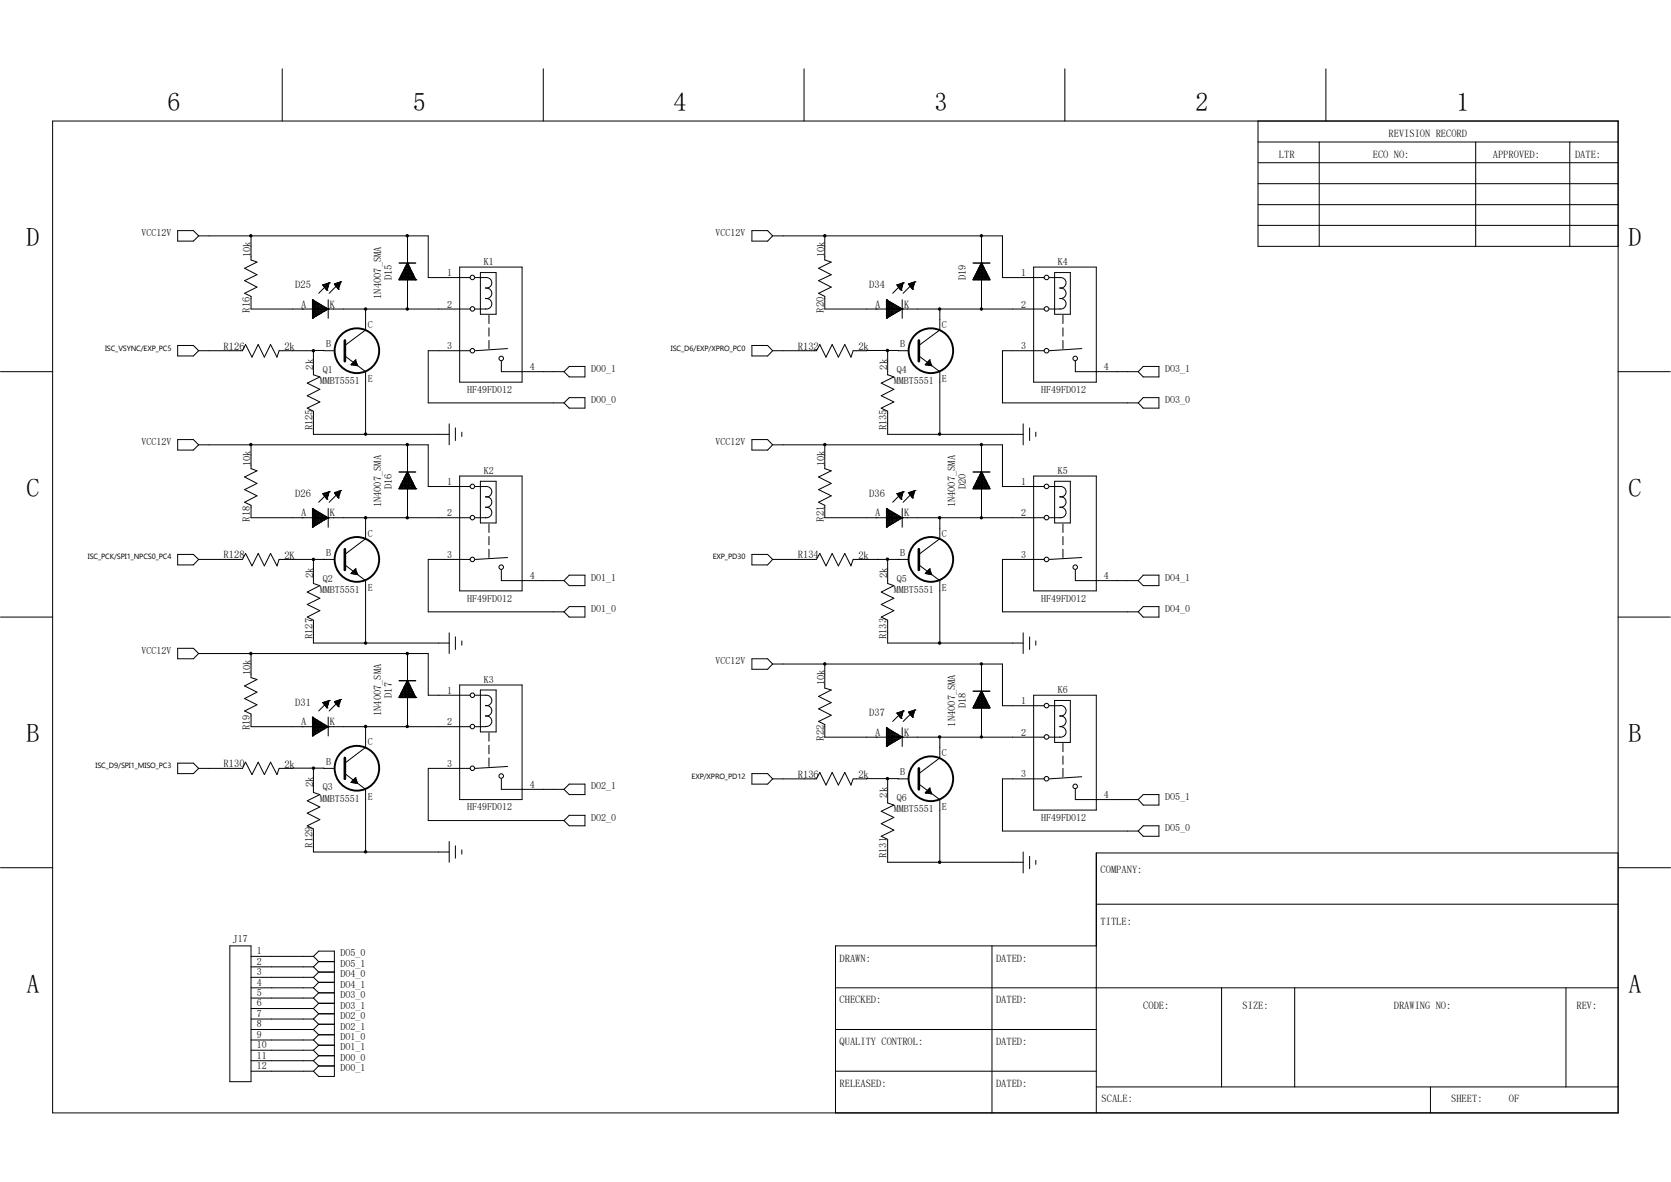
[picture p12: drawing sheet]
<svg xmlns="http://www.w3.org/2000/svg" width="297mm" height="210mm" viewBox="0 0 297 210" stroke-linecap="round" stroke-linejoin="round" font-family="sans-serif">
<g fill="none" stroke="#000" stroke-width=".18">
<path d="M50.2 12.2v9.3M96.6 12.2v9.3M142.9 12.2v9.3M189.3 12.2v9.3M235.7 12.2v9.3M9.4 21.5h278.2v176.2h-278.2zM223.6 25.2h64M223.6 28.9h64M223.6 36.4h64M223.6 21.5v22.3h64M223.6 32.6h64M234.5 25.2v18.6"/>
<path d="M262.3 25.2v18.6M279 25.2v18.6M31.6 41h2.8l.9 .9-.9 .9h-2.8zM35.3 41.9h40.8v7.4h7.4M44.6 41.9v4.3l1.1 .4-2.2 1.1 2.2 1.1-2.2 1.1 2.2 1.1-2.2 1.1 1.1 .6v2.2h38.9M55.5 56.6h.1M55.5 53.3h.1M55.5 55.8h1.3M55.5 53.3v3.3M55.5 56.4h.4M55.5 56.2h.7M55.5 53.8h1v2.2h-1"/>
<path d="M55.5 55.7h1.6M55.5 54.4h1.9v1.1h-1.9M55.5 55.3h2.2M55.5 55.1h2.5M55.5 53.3l2.8 1.6M55.5 54.7h2.5M55.5 54.5h2.2M55.5 54.1h1.6M55.5 54h1.3M55.5 53.6h.6M55.5 53.4h.3M55.7 53.3v3.2"/>
<path d="M55.9 53.5v2.8M56.1 53.6v2.6M56.3 53.7v2.4M56.6 53.9v2M56.9 54v1.8M57 54.1v1.6M57.2 54.2v1.4M57.4 50.6h.1M57.4 50.6l.6 .8M57.4 50.6h1M57.5 50.8h.8M57.6 50.6v.3"/>
<path d="M57.6 54.4v.9M57.7 51h.6M57.7 50.5v.6M57.7 54.6v.6M57.8 51.2h.5M58 54.7v.4M58 51.4l.1 .2M58 51.4h.2M58.1 51.6h.1M58.1 50.4v1.2M58.1 54.8v.2M58.3 54.9h.1"/>
<path d="M58.3 50.3v.7M58.3 53.3v3.3M58.3 54.9l-2.8 1.7M58.5 50.5h-.5v.9M58.5 50.2h.1M58.5 50.2l-1.9 1.9M58.5 50.2l-1.1 .4M58.5 50.2l-.4 1.4M59.4 50.5h.1M59.4 50.5h1.1M59.4 50.5l.6 .7M59.5 50.6h.9"/>
<path d="M59.6 50.4v.3M59.7 50.8h.7M59.8 50.3v.7M59.9 51h.4M60 51.2h.2M60 51.2l.2 .2M60.2 51.4h.1M60.2 50.2v1.2M60.4 50.2l-1.9 1.9M60.4 50.1v.7M60.5 50.2h-.5v1M60.5 50.1h.1"/>
<path d="M60.5 50.1l-1.1 .4M60.5 50.1l-.3 1.3M65 54.9v3.7l-3.7 2.8M72.4 41.9v4.8M72.4 49.7v5.2M81.7 47.5h11.1v20.4h-11.1zM84.5 54.9h1.8M84.5 49.3h1.8M85.4 48.4h2.8v7.4h-2.8zM86.3 49.3a.93 .93 0 0 1 1.1 .9 .93 .93 0 0 1-1.1 1v-.1M86.3 51.2a.93 .93 0 0 1 1.1 .9 .93 .93 0 0 1-1.1 .9M86.3 53.1a.93 .93 0 0 1 1.1 .9 .93 .93 0 0 1-1.1 .9"/>
<path d="M86.9 56v1.5M86.9 58.3v1.4M133.6 41h2.8l.9 .9-.9 .9h-2.8zM137.3 41.9h40.9v7.4h7.4M146.6 41.9v4.3l1.1 .4-2.2 1.1 2.2 1.1-2.2 1.1 2.2 1.1-2.2 1.1 1.1 .6v2.2h39M157.6 56.6h.1M157.6 53.3h.1M157.6 55.8h1.2M157.6 56.4h.3M157.6 56.2h.6M157.6 53.8h.9v2.2h-.9M157.6 55.7h1.5"/>
<path d="M157.6 54.4h1.8v1.1h-1.8M157.6 55.3h2.2M157.6 55.1h2.5M157.6 54.7h2.4M157.6 54.5h2.1M157.6 54.1h1.5M157.6 54h1.2M157.6 53.6h.6M157.6 53.4h.3M157.6 53.3v3.3M157.6 53.3l2.8 1.6M157.8 53.3v3.2"/>
<path d="M157.9 53.5v2.8M158.1 53.6v2.6M158.3 53.7v2.4M158.7 53.9v2M158.9 54v1.8M159 54.1v1.6M159.3 54.2v1.4M159.4 50.6h.1M159.4 50.6h1M159.4 50.6l.6 .8M159.6 50.8h.8M159.6 50.6v.3"/>
<path d="M159.6 54.4v.9M159.7 51h.7M159.8 51.2h.5M159.8 50.5v.6M159.8 54.6v.6M160 51.4h.3M160 54.7v.4M160 51.4l.2 .2M160.2 51.6h.1M160.2 50.4v1.2M160.2 54.8v.2M160.4 54.9h.1"/>
<path d="M160.4 50.3v.7M160.4 53.3v3.3M160.4 54.9l-2.8 1.7M160.5 50.2h.1M160.5 50.5h-.5v.9M160.5 50.2l-1.8 1.9M160.5 50.2l-1.1 .4M160.5 50.2l-.3 1.4M161.5 50.5h.1M161.5 50.5h1M161.5 50.5l.6 .7M161.6 50.6h.8"/>
<path d="M161.7 50.4v.3M161.7 50.8h.7M161.8 50.3v.7M161.9 51h.4M162.1 51.2h.2M162.1 51.2l.1 .2M162.2 51.4h.1M162.2 50.2v1.2M162.4 50.2l-1.9 1.9M162.4 50.1v.7M162.6 50.2h-.5v1M162.6 50.1h.1"/>
<path d="M162.6 50.1l-1.1 .4M162.6 50.1l-.4 1.3M167 54.9v3.7l-3.7 2.8M174.5 41.9v4.8M174.5 49.7v5.2M183.7 47.5h11.2v20.4h-11.2zM186.5 49.3h1.9a.93 .93 0 0 1 1.1 .9 .93 .93 0 0 1-1.1 1v-.1M186.5 54.9h1.9M187.5 48.4h2.7v7.4h-2.7zM188.4 51.2a.93 .93 0 0 1 1.1 .9 .93 .93 0 0 1-1.1 .9M188.4 53.1a.93 .93 0 0 1 1.1 .9 .93 .93 0 0 1-1.1 .9M188.9 56v1.5"/>
<path d="M188.9 58.3v1.4M223.6 40h64M.1 66h9.3M31.6 61.4h2.8l.9 .9-.9 .9h-2.8zM31.6 78.1h2.8l.9 .9-.9 1h-2.8zM35.3 62.3h7.8l.5-1.1 1.2 2.3 1.1-2.3 1.1 2.3 1.1-2.3 1.1 2.3 .4-1.2h6.1M35.3 79h40.8v7.4h7.4M44.6 79v4.3l1.1 .4-2.2 1.1 2.2 1.1-2.2 1.1 2.2 1.1-2.2 1.1 1.1 .6v2.2h38.9M59.4 62.3h-3.7v4.3l1.2 .4-2.3 1.1 2.3 1.1-2.3 1.1 2.3 1.1-2.3 1.1 1.1 .6v4.1h24.1M61.3 63.2l3.7 2.8v11.2M62.4 64.8h.1M62.4 64.7h1.1"/>
<path d="M62.6 64.6v.3M62.6 64.6h.8M62.8 64.4v.5M62.8 64.3h.5v.6M62.9 64.2v.7M63 64.2h.2M63.1 64.9h.4M63.2 64h.1M63.2 64l-.8 .8M63.2 64l.4 1-1.2-.2M63.2 64.1v.8M63.5 64.8v.2"/>
<path d="M72.4 79v4.9M79.8 75.3v3.7M80.9 76v2.3M82.1 76.8v.8M83.5 62.3h-7.4v9.3h24.1M86.9 60.5v1.4M89.1 64.2v1.8h11.1M90.2 61.9l-5.7 .4M100.2 71.6l1-.9h2.8v1.8h-2.8zM101.2 65.1h2.8v1.9h-2.8l-1-1zM133.6 78.1h2.8l.9 .9-.9 1h-2.8zM133.6 61.4h2.8l.9 .9-.9 .9h-2.8z"/>
<path d="M137.3 62.3h7.8l.6-1.1 1.1 2.3 1.1-2.3 1.1 2.3 1.2-2.3 1.1 2.3 .3-1.2h9.9M137.3 79h40.9v7.4h7.4M146.6 79v4.3l1.1 .4-2.2 1.1 2.2 1.1-2.2 1.1 2.2 1.1-2.2 1.1 1.1 .6v2.2h39M157.8 62.3v4.3l1.1 .4-2.3 1.1 2.3 1.1-2.3 1.1 2.3 1.1-2.3 1.1 1.2 .6v4.1h24.1M163.3 63.2l3.7 2.8v11.2M164.5 64.8h.1M164.5 64.7h1M164.6 64.6h.8M164.6 64.6v.3M164.8 64.4v.5M164.8 64.3h.6v.6M165 64.2h.3"/>
<path d="M165 64.2v.7M165.1 64.9h.5M165.2 64.1v.8M165.2 64h.1M165.2 64l-.7 .8M165.2 64l.4 1-1.1-.2M165.5 64.8v.2M174.5 79v4.9M181.9 75.3v3.7M183 76v2.3M184.1 76.8v.8M185.6 62.3h-7.4v9.3h24.1"/>
<path d="M188.9 60.5v1.4M191.1 64.2v1.8h11.2M192.3 61.9l-5.8 .4M203.2 65.1h2.8v1.9h-2.8l-.9-1zM203.2 70.7h2.8v1.8h-2.8l-.9-.9zM287.6 66h9.3M31.6 98.5h2.8l.9 .9-.9 1h-2.8zM35.3 99.4h7.8l.5-1.1 1.2 2.2 1.1-2.2 1.1 2.2 1.1-2.2 1.1 2.2 .4-1.1h9.8M55.5 93.7h.1M55.5 90.3h.1M55.5 92.9h1.3M55.5 90.3v3.4"/>
<path d="M55.5 90.9h1v2.2h-1M55.5 91.4h1.9v1.1h-1.9M55.5 91.7h2.2v.6M55.5 93.5h.4M55.5 93.3h.7M55.5 92.8h1.6M55.5 92.4h2.2M55.5 92.2h2.5M55.5 90.3l2.8 1.7M55.5 91.8h2.5M55.5 91.3h1.6M55.5 91.1h1.3"/>
<path d="M55.5 90.7h.6M55.5 90.5h.3M55.7 99.4h.1M55.7 90.5v3.1M55.7 99.4v4.3l1.2 .4-2.3 1.1 2.3 1.1-2.3 1.1 2.3 1.1-2.3 1.1 1.1 .6v4.1h24.1M55.9 90.6v2.8M56.1 90.7v2.6M56.3 90.8v2.5M56.6 91v2M56.9 91.1v1.8M57 91.2v1.6M57.2 91.4v1.3"/>
<path d="M57.4 87.7h.1M57.4 87.7l.6 .8M57.4 87.7h1M57.5 87.9h.8M57.6 99.4h.1M57.6 87.7v.3M57.6 91.6v.9M57.7 88.1h.6M57.7 87.6v.7M57.8 88.3h.5M58 91.8v.4M58 88.5l.1 .2"/>
<path d="M58 88.5h.2M58.1 88.7h.1M58.1 87.5v1.2M58.1 91.9v.2M58.3 92h.1M58.3 87.4v.7M58.3 90.3v3.4M58.3 92l-2.8 1.7M58.5 87.5h-.5v1M58.5 87.4h.1M58.5 87.4l-1.9 1.8M58.5 87.4l-1.1 .3"/>
<path d="M58.5 87.4l-.4 1.3M59.4 87.5h.1M59.4 87.5h1.1M59.4 87.5l.6 .8M59.5 87.7h.9M59.6 87.5v.3M59.7 87.9h.7M59.8 87.4v.7M59.9 88.1h.4M60 88.3h.2M60 88.3l.2 .2M60.2 88.5h.1"/>
<path d="M60.2 87.3v1.2M60.4 87.2v.7M60.4 87.4l-1.9 1.8M60.5 87.4h-.5v.9M60.5 87.2h.1M60.5 87.2l-1.1 .3M60.5 87.2l-.3 1.3M65 92v3.7l-3.7 2.8M72.4 86.8v5.2M81.7 84.6h11.1v20.4h-11.1zM83.5 99.4h-7.4v9.3h24.1M84.5 86.4h1.8"/>
<path d="M85.4 85.5h2.8v7.4h-2.8zM86.3 86.5a.93 .93 0 0 1 1.1 .9 .93 .93 0 0 1-1.1 .9M86.3 88.3a.93 .93 0 0 1 1.1 .9 .93 .93 0 0 1-1.1 .9M86.3 90.1a.93 .93 0 0 1 1.1 1 .93 .93 0 0 1-1.1 .9h-1.8M86.9 93.1v1.5M86.9 95.3v1.5M86.9 97.6v1.5M90.2 99.1l-5.7 .3M133.6 98.5h2.8l.9 .9-.9 1h-2.8zM137.3 99.4h7.8l.6-1.1 1.1 2.2 1.1-2.2 1.1 2.2 1.2-2.2 1.1 2.2 .3-1.1h9.9M156 99.4h.1M157.6 93.7h.1"/>
<path d="M157.6 90.3h.1M157.6 92.9h1.2M157.6 93.5h.3M157.6 93.3h.6M157.6 90.9h.9v2.2h-.9M157.6 92.8h1.5M157.6 91.4h1.8v1.1h-1.8M157.6 92.4h2.2M157.6 92.2h2.5M157.6 91.8h2.4M157.6 91.7h2.1M157.6 91.3h1.5"/>
<path d="M157.6 91.1h1.2M157.6 90.7h.6M157.6 90.5h.3M157.6 90.3v3.4M157.6 90.3l2.8 1.7M157.8 90.5v3.1M157.8 99.4v4.3l1.1 .4-2.3 1.1 2.3 1.1-2.3 1.1 2.3 1.1-2.3 1.1 1.2 .6v4.1h24.1M157.9 90.6v2.8M158.1 90.7v2.6M158.3 90.8v2.5M158.7 91v2M158.9 91.1v1.8"/>
<path d="M159 91.2v1.6M159.3 91.4v1.3M159.4 87.7h.1M159.4 87.7h1M159.4 87.7l.6 .8M159.6 87.9h.8M159.6 99.4h.1M159.6 87.7v.3M159.6 91.6v.9M159.7 88.1h.7M159.8 88.3h.5M159.8 87.6v.7"/>
<path d="M159.8 91.7v.6M160 88.5h.3M160 91.8v.4M160 88.5l.2 .2M160.2 88.7h.1M160.2 87.5v1.2M160.2 91.9v.2M160.4 92h.1M160.4 87.4v.7M160.4 90.3v3.4M160.4 92l-2.8 1.7M160.5 87.4h.1"/>
<path d="M160.5 87.5h-.5v1M160.5 87.4l-1.8 1.8M160.5 87.4l-1.1 .3M160.5 87.4l-.3 1.3M161.5 87.5h.1M161.5 87.5h1M161.5 87.5l.6 .8M161.6 87.7h.8M161.7 87.5v.3M161.7 87.9h.7M161.8 87.4v.7M161.9 88.1h.4"/>
<path d="M162.1 88.3h.2M162.1 88.3l.1 .2M162.2 88.5h.1M162.2 87.3v1.2M162.4 87.2v.7M162.4 87.4l-1.9 1.8M162.6 87.4h-.5v.9M162.6 87.2h.1M162.6 87.2l-1.1 .3M162.6 87.2l-.4 1.3M167 92v3.7l-3.7 2.8M174.5 86.8v5.2"/>
<path d="M183.7 84.6h11.2v20.4h-11.2zM185.6 99.4h-7.4v9.3h24.1M186.5 86.4h1.9M187.5 85.5h2.7v7.4h-2.7zM188.4 86.5a.93 .93 0 0 1 1.1 .9 .93 .93 0 0 1-1.1 .9M188.4 88.3a.93 .93 0 0 1 1.1 .9 .93 .93 0 0 1-1.1 .9M188.4 90.1a.93 .93 0 0 1 1.1 1 .93 .93 0 0 1-1.1 .9h-1.9M188.9 93.1v1.5M188.9 95.3v1.5M188.9 97.6v1.5M192.3 99.1l-5.8 .3M.1 109.6h9.3"/>
<path d="M31.6 115.2h2.8l.9 .9-.9 1h-2.8zM35.3 116.1h40.8v7.4h7.4M44.6 116.1v4.3l1.1 .3-2.2 1.2 2.2 1.1-2.2 1.1 2.2 1.1-2.2 1.1 1.1 .6v2.2h38.9M61.3 100.4l3.7 2.8v11.1M62.4 101.9h.1M62.4 101.8h1.1M62.6 101.7v.2M62.6 101.6h.8M62.8 101.5v.5M62.8 101.5h.5M62.9 101.3v.7M63 101.3h.2"/>
<path d="M63.1 102h.4M63.2 101.1h.1M63.2 101.1v1M63.2 101.1l-.8 .8M63.2 101.1l.4 1-1.2-.2M63.3 101.4v.7M63.5 101.9v.2M72.4 116.1v4.8M79.8 112.4v3.7M80.9 113.2v2.2M82.1 113.9v.7M89.1 101.3v1.9h11.1"/>
<path d="M101.2 107.8h2.8v1.8h-2.8l-1-.9zM101.2 102.2h2.8v1.9h-2.8l-1-.9zM133.6 117.1h2.8l.9 .9-.9 .9h-2.8zM137.3 118h40.9v7.4h7.4M146.6 118v4.3l1.1 .3-2.2 1.1 2.2 1.1-2.2 1.1 2.2 1.2-2.2 1.1 1.1 .5v2.3h39M163.3 100.4l3.7 2.8v11.1M164.5 101.9h.1M164.5 101.8h1M164.6 101.6h.8M164.6 101.7v.2M164.8 101.5v.5M164.8 101.5h.6"/>
<path d="M165 101.3h.3M165 101.3v.7M165.1 102h.5M165.2 101.1v1M165.2 101.1h.1M165.2 101.1l-.7 .8M165.2 101.1l.4 1-1.1-.2M165.4 101.4v.7M165.5 101.9v.2M174.5 118v4.8M181.9 112.4v3.7M183 113.2v2.2"/>
<path d="M184.1 113.9v.7M191.1 101.3v1.9h11.2M203.2 107.8h2.8v1.8h-2.8l-.9-.9zM203.2 102.2h2.8v1.9h-2.8l-.9-.9zM287.6 109.6h9.3M31.6 135.6h2.8l.9 .9-.9 1h-2.8zM35.3 136.5h7.8l.5-1.1 1.2 2.2 1.1-2.2 1.1 2.2 1.1-2.2 1.1 2.2 .4-1.1h9.8M55.5 130.8h.1M55.5 127.4h.1M55.5 130h1.3M55.5 127.4v3.4M55.5 128h1v2.2h-1"/>
<path d="M55.5 128.6h1.9v1.1h-1.9M55.5 130.6h.4M55.5 130.4h.7M55.5 129.8h1.6M55.5 129.5h2.2M55.5 129.3h2.5M55.5 127.4l2.8 1.7M55.5 128.9h2.5M55.5 128.7h2.2M55.5 128.4h1.6M55.5 128.2h1.3M55.5 127.8h.6"/>
<path d="M55.5 127.6h.3M55.7 127.6v3M55.7 136.5v4.3l1.2 .4-2.3 1.1 2.3 1.1-2.3 1.1 2.3 1.1-2.3 1.1 1.1 .6v4.1h24.1M55.9 127.7v2.9M56.1 127.8v2.7M56.3 127.9v2.4M56.6 128.1v2M56.9 128.2v1.8M57 128.3v1.6M57.2 128.4v1.4M57.4 124.8h.1M57.4 124.8l.6 .8"/>
<path d="M57.4 124.8h1M57.5 125h.8M57.6 124.8v.3M57.6 128.7v.9M57.7 125.2h.6M57.7 124.7v.6M57.7 128.8v.7M57.8 125.4h.5M58 128.9v.4M58 125.6l.1 .2M58 125.6h.2M58.1 125.8h.1"/>
<path d="M58.1 124.6v1.2M58.1 129v.2M58.3 129.1h.1M58.3 124.5v.7M58.3 127.4v3.4M58.3 129.1l-2.8 1.7M58.5 124.7h-.5v.9M58.5 124.5h.1M58.5 124.5l-1.9 1.8M58.5 124.5l-1.1 .3M58.5 124.5l-.4 1.3M59.4 124.7h.1"/>
<path d="M59.4 124.7h1.1M59.4 124.7l.6 .7M59.5 124.8h.9M59.6 124.6v.3M59.8 124.5v.7M59.9 125.2h.4M60 125.4h.2M60 125.4l.2 .2M60.2 125.6h.1M60.2 124.4v1.2M60.4 124.3v.7h-.7M60.4 124.5l-1.9 1.8"/>
<path d="M60.5 124.5h-.5v.9M60.5 124.3h.1M60.5 124.3l-1.1 .4M60.5 124.3l-.3 1.3M61.3 137.5l3.7 2.8v11.1M62.4 139h.1M62.4 138.9h1.1M62.6 138.8v.2M62.6 138.8h.8M62.8 138.6v.5M62.8 138.6h.5M62.9 138.4v.7"/>
<path d="M63 138.4h.2M63.1 139.1h.4M63.2 138.2h.1M63.2 138.2v.9M63.2 138.2l-.8 .8M63.2 138.2l.4 1-1.2-.2M63.3 138.5v.6M63.5 139v.2M65 129.1v3.7l-3.7 2.8M72.4 123.9v5.2M81.7 121.7h11.1v20.4h-11.1zM83.5 136.5h-7.4v9.3h24.1"/>
<path d="M84.5 129.1h1.8M84.5 123.5h1.8M85.4 122.6h2.8v7.4h-2.8zM86.3 123.5a.93 .93 0 0 1 1.1 1 .93 .93 0 0 1-1.1 .9v-.1M86.3 125.4a.93 .93 0 0 1 1.1 .9 .93 .93 0 0 1-1.1 .9M86.3 127.2a.93 .93 0 0 1 1.1 .9 .93 .93 0 0 1-1.1 1M86.9 130.2v1.5M86.9 132.4v1.5M86.9 134.7v1.5M89.1 138.4v1.9h11.1M90.2 136.2l-5.7 .3M101.2 139.3h2.8v1.9h-2.8l-1-.9z"/>
<path d="M133.6 137.5h2.8l.9 .9-.9 .9h-2.8zM137.3 138.4h7.8l.6-1.2 1.1 2.3 1.1-2.3 1.1 2.3 1.2-2.3 1.1 2.3 .3-1.1h9.9M157.6 132.6h.1M157.6 129.3h.1M157.6 130h1.2M157.6 131.9h1.2M157.6 130.6h2.1M157.6 130.4h1.8v1.1h-1.8M157.6 130.2h1.5M157.6 129.8h.9v2.3h-.9M157.6 129.7h.6M157.6 129.5h.3"/>
<path d="M157.6 129.3v3.3M157.6 132.4h.3M157.6 132.2h.6M157.6 131.7h1.5M157.6 131.4h2.2M157.6 131.1h2.5M157.6 129.3l2.8 1.7M157.6 130.8h2.4M157.8 129.4v3.1M157.8 138.3v4.4l1.1 .3-2.3 1.1 2.3 1.1-2.3 1.1 2.3 1.2-2.3 1.1 1.2 .5v4.1h24.1M157.9 129.5v2.9M158.1 129.6v2.7"/>
<path d="M158.3 129.8v2.4M158.7 130v2M158.9 130.1v1.8M159 130.2v1.5M159.3 130.3v1.3M159.4 126.7h.1M159.4 126.7l.6 .7M159.4 126.7h1M159.6 126.9h.8M159.6 126.6v.4M159.6 130.5v.9M159.7 127.1h.7"/>
<path d="M159.8 126.5v.7M159.8 130.6v.7M159.8 127.3h.5M160 130.7v.5M160 127.4l.2 .2M160 127.4h.3M160.2 127.6h.1M160.2 126.4v1.2M160.2 130.9v.2M160.4 131h.1M160.4 126.4v.6M160.4 129.3v3.3"/>
<path d="M160.4 131l-2.8 1.6M160.5 126.3h.1M160.5 126.5h-.5v.9M160.5 126.3l-1.8 1.9M160.5 126.3l-1.1 .4M160.5 126.3l-.3 1.3M161.5 126.5h.1M161.5 126.5h1M161.5 126.5l.6 .8M161.6 126.7h.8M161.7 126.4v.4M161.7 126.9h.7"/>
<path d="M161.8 126.4v.6M161.9 127.1h.4M162.1 127.3h.2M162.1 127.3l.1 .1M162.2 127.4h.1M162.2 126.3v1.1M162.4 126.2v.6M162.4 126.3l-1.9 1.9M162.6 126.3h-.5v1M162.6 126.2h.1M162.6 126.2l-1.1 .3M162.6 126.2l-.4 1.2"/>
<path d="M163.3 139.3l3.7 2.8v11.1M167 131v3.7l-3.7 2.8M174.5 125.8v5.2M183.7 123.5h11.2v20.4h-11.2zM185.6 138.4h-7.4v9.3h24.1M186.5 131h1.9M186.5 125.4h1.9M187.5 124.5h2.7v7.4h-2.7zM188.4 125.4a.93 .93 0 0 1 1.1 .9 .93 .93 0 0 1-1.1 .9 .95 .95 0 0 1 1.1 .9 .95 .95 0 0 1-1.1 1M188.4 129.1a.93 .93 0 0 1 1.1 .9 .93 .93 0 0 1-1.1 1v-.1M188.9 132.1v1.5M188.9 134.3v1.5"/>
<path d="M188.9 136.5v1.5M192.3 138l-5.8 .4M.1 154.2h9.3M79.8 149.5v3.7M80.9 150.3v2.2M82.1 151v.8M100.2 145.8l1-.9h2.8v1.8h-2.8zM164.5 140.9h.1M164.5 140.8h1M164.8 140.5v.4M164.8 140.4h.6M165 140.3h.3"/>
<path d="M165 140.3v.7M165.1 141h.5M165.2 140.1v.9M165.2 140h.1M165.2 140l-.7 .9M165.2 140l.4 1.1-1.1-.2M165.4 140.4v.6M165.4 140.6h-.8v.3M165.5 140.9v.2M181.9 151.4v3.7M183 152.1v2.2M184.1 152.9v.7"/>
<path d="M191.1 140.3v1.8h11.2M203.2 141.2h2.8v1.8h-2.8l-.9-.9zM203.2 146.7h2.8v1.9h-2.8l-.9-.9zM287.6 151.6h-92.7v46.1M287.7 154.2h9.2M40.9 168.1h3.7v24.1h-3.7zM44.6 175.5h11.1M44.6 169.9h11.1M44.6 171.8h11.1M44.6 173.7h11.1M44.6 177.3h11.1M44.6 179.2h11.1"/>
<path d="M55.7 169.9l.9 1M55.7 169.9l.9-.9h2.8v22.3h-2.8l-.9-1M55.7 171.8l.9 .9M55.7 175.5l.9 .9M55.7 173.7l.9 .8M55.7 177.3l.9 1M55.7 179.2l.9 .9M56.6 170.9h2.8M56.6 172.7h2.8M56.6 170.9l-.9 .9M56.6 176.4h2.8M56.6 174.5h2.8"/>
<path d="M56.6 174.5l-.9 1M56.6 172.7l-.9 1M56.6 178.3h2.8M56.6 176.4l-.9 .9M56.6 178.3l-.9 .9M148.5 175.5h139.1M176.3 168.1v29.6M194.9 160.7h92.7M194.9 168.1h-46.4v29.6M217.1 175.5v17.6M230.1 175.5v17.6M278.3 175.5v17.6"/>
<path d="M44.6 182.9h11.1M44.6 190.3h11.1M44.6 181.1h11.1M44.6 184.8h11.1M44.6 186.6h11.1M44.6 188.5h11.1M55.7 181.1l.9 .9M55.7 182.9l.9 1M55.7 184.8l.9 .9M55.7 186.6l.9 1M55.7 188.5l.9 .9M56.6 183.9l-.9 .9"/>
<path d="M56.6 189.4l-.9 .9M56.6 180.1h2.8M56.6 182h2.8M56.6 180.1l-.9 1M56.6 183.9h2.8M56.6 182l-.9 .9M56.6 185.7h2.8M56.6 187.6h2.8M56.6 185.7l-.9 .9M56.6 189.4h2.8M56.6 187.6l-.9 .9M148.5 182.9h46.4"/>
<path d="M148.5 190.3h46.4M194.9 193.1h92.7M254.3 193.1v4.6"/>
<circle cx="84" cy="54.9" r=".4"/>
<circle cx="84" cy="49.3" r=".4"/>
<circle cx="186" cy="49.3" r=".41"/>
<circle cx="186" cy="54.9" r=".41"/>
<circle cx="84" cy="62.3" r=".4"/>
<circle cx="89.1" cy="63.7" r=".4"/>
<circle cx="186" cy="62.3" r=".41"/>
<circle cx="191.1" cy="63.7" r=".4"/>
<circle cx="84" cy="86.4" r=".4"/>
<circle cx="84" cy="99.4" r=".4"/>
<circle cx="84" cy="92" r=".4"/>
<circle cx="186" cy="86.4" r=".41"/>
<circle cx="186" cy="99.4" r=".41"/>
<circle cx="186" cy="92" r=".41"/>
<circle cx="89.1" cy="100.8" r=".4"/>
<circle cx="191.1" cy="100.8" r=".4"/>
<circle cx="84" cy="129.1" r=".4"/>
<circle cx="84" cy="123.5" r=".4"/>
<circle cx="84" cy="136.5" r=".4"/>
<circle cx="89.1" cy="137.9" r=".4"/>
<circle cx="186" cy="125.4" r=".41"/>
<circle cx="186" cy="130.9" r=".41"/>
<circle cx="186" cy="138.4" r=".41"/>
<circle cx="191.1" cy="139.7" r=".4"/>
</g>
<g fill="none" stroke="#000" stroke-width=".34">
<circle cx="63.4" cy="62.3" r="4"/>
<circle cx="165.4" cy="62.3" r="4"/>
<circle cx="63.4" cy="99.4" r="4"/>
<circle cx="165.4" cy="99.4" r="4"/>
<circle cx="63.4" cy="136.5" r="4"/>
<circle cx="165.4" cy="138.4" r="4"/>
</g>
<path d="M61.3 60.5v3.7M163.3 60.5v3.7M61.3 97.6v3.7M163.3 97.6v3.7M61.3 134.7v3.7M163.3 136.5v3.8" fill="none" stroke="#000" stroke-width=".47"/>
<g fill="none" stroke="#000" stroke-width=".25">
<path d="M71 49.6h2.9M71 46.7h2.9M71 49.4v.3M71.1 49.4h2.6M71.2 49.1h2.4M71.3 48.9v.8M71.4 48.9h2M71.5 48.6h1.9M71.5 48.4v1.3M71.6 48.3h1.6M71.8 48.1h1.3M71.8 47.8v1.9"/>
<path d="M71.9 47.8h1M72 47.5h.8M72.1 47.3v2.4M72.2 47.3h.5M72.3 47h.3M72.3 46.8v2.9M72.4 46.8h.1M72.4 46.7l1.5 3h-2.9zM72.6 47.1v2.6M72.9 47.6v2.1M73.1 48.2v1.5M73.4 48.7v1"/>
<path d="M73.6 49.2v.5M73.9 49.7h.1M173 46.7h2.9M173 49.6h2.9M173.3 49.1h2.3M173.5 48.6h1.9M173.8 48.1h1.3M173.9 47.8v1.9M173.9 47.8h1.1M174 47.5h.9M174.2 47.3v2.4M174.2 47.3h.5"/>
<path d="M174.3 47h.3M174.4 46.7v3M174.5 46.8h.1M174.5 46.7l1.4 3h-2.9zM174.7 47.2v2.5M174.9 47.7v2M175.2 48.2v1.5M175.3 48.3h-1.6v1.4M175.4 48.7v1M175.5 48.9h-2.1v.8M175.7 49.3v.4M175.8 49.4h-2.7v.3"/>
<path d="M71 86.8h2.9M71 83.9h2.9M71 86.6v.2M71.1 86.5h2.6M71.2 86.3h2.4v.5M71.3 86v.8M71.3 86h2.2M71.5 85.7h1.9M71.5 85.5v1.3M71.6 85.5h1.6M71.8 85.2h1.3M72 84.7h.8"/>
<path d="M72.3 84.2h.3M72.3 83.9v2.9M72.4 83.9h.1M72.4 83.9l1.5 2.9h-2.9zM72.6 84.2v2.6M72.7 84.4h-.6v2.4M72.9 84.8v2M73 85h-1.2v1.8M73.1 85.3v1.5M73.4 85.8v1M73.9 86.8h.1M173 83.9h2.9"/>
<path d="M173 86.8h2.9M173.1 86.5h2.7M173.1 86.5v.3M173.3 86.3h2.3M173.4 86h2.1M173.4 85.9v.9M173.5 85.7h1.9M173.8 85.2h1.3M173.9 85h1.1M173.9 84.9v1.9M174 84.7h.9M174.2 84.4h.6"/>
<path d="M174.2 84.4v2.4M174.3 84.2h.3M174.4 83.9h.1M174.4 83.9v2.9M174.5 83.9l1.4 2.9h-2.9zM174.7 84.3v2.5M174.9 84.8v2M175.2 85.3v1.5M175.3 85.5h-1.6v1.3M175.4 85.9v.9M175.7 86.4v.4M71 120.9h2.9"/>
<path d="M71 123.7v.2M71.1 123.7h2.6M71.2 123.4h2.4v.5M71.3 123.1v.8M71.3 123.1h2.2M71.5 122.9h1.9v1M71.5 122.6v1.3M71.6 122.6h1.6M71.7 122.3h1.4v1.6M71.8 122v1.9M71.8 122.1h1.2M72 121.8h.9v2.1"/>
<path d="M72.1 121.5v2.4M72.1 121.6h.6M72.2 121.3h.4v2.6M72.3 121v2.9M72.4 121.1h.1M72.4 120.9l1.5 3h-2.9zM73.9 123.9h.1M173 122.8h2.9M173 125.7h2.9M173.1 125.4v.4M173.1 125.5h2.7M173.3 125.2h2.3"/>
<path d="M173.5 124.7h1.9M173.8 124.2h1.3M174 123.7h.9M174.2 123.4h.6M174.2 123.3v2.5M174.3 123.1h.3M174.4 122.9h.1M174.4 122.8v3M174.5 122.8l1.4 3h-2.9zM174.7 123.2v2.6M174.9 123.8v2M175 123.9h-1.1v1.9"/>
<path d="M175.2 124.3v1.5M175.3 124.4h-1.6v1.4M175.4 124.8v1M175.5 124.9h-2.1v.9M175.7 125.3v.5"/>
</g>
<g fill="#000" stroke="#000" stroke-width=".18">
<circle cx="44.6" cy="41.9" r=".21"/>
<circle cx="65" cy="54.9" r=".21"/>
<circle cx="72.4" cy="41.9" r=".21"/>
<circle cx="72.4" cy="54.9" r=".21"/>
<circle cx="146.6" cy="41.9" r=".21"/>
<circle cx="167" cy="54.9" r=".21"/>
<circle cx="174.4" cy="41.9" r=".2"/>
<circle cx="174.4" cy="54.9" r=".2"/>
<circle cx="44.6" cy="79" r=".21"/>
<circle cx="55.7" cy="62.3" r=".21"/>
<circle cx="65" cy="77.1" r=".21"/>
<circle cx="72.4" cy="79" r=".21"/>
<circle cx="146.6" cy="79" r=".21"/>
<circle cx="157.7" cy="62.3" r=".21"/>
<circle cx="167" cy="77.1" r=".21"/>
<circle cx="174.4" cy="79" r=".2"/>
<circle cx="55.7" cy="99.4" r=".21"/>
<circle cx="65" cy="92" r=".21"/>
<circle cx="72.4" cy="92" r=".21"/>
<circle cx="157.7" cy="99.4" r=".21"/>
<circle cx="167" cy="92" r=".21"/>
<circle cx="174.4" cy="92" r=".2"/>
<circle cx="44.6" cy="116.1" r=".21"/>
<circle cx="65" cy="114.3" r=".21"/>
<circle cx="72.4" cy="116.1" r=".21"/>
<circle cx="146.6" cy="118" r=".21"/>
<circle cx="167" cy="114.3" r=".21"/>
<circle cx="174.4" cy="118" r=".2"/>
<circle cx="55.7" cy="136.5" r=".21"/>
<circle cx="65" cy="129.1" r=".21"/>
<circle cx="72.4" cy="129.1" r=".21"/>
<circle cx="157.7" cy="138.3" r=".21"/>
<circle cx="167" cy="130.9" r=".21"/>
<circle cx="174.4" cy="130.9" r=".2"/>
<circle cx="65" cy="151.3" r=".21"/>
<circle cx="167" cy="153.2" r=".21"/>
</g>
<g font-size="4.6">
<text x="29.8" y="19.6">6</text>
<text x="73.4" y="19.6">5</text>
<text x="119.7" y="19.6">4</text>
<text x="166.1" y="19.6">3</text>
<text x="212.5" y="19.6">2</text>
<text x="258.9" y="19.6">1</text>
<text x="4.7" y="43.8">D</text>
<text x="289.5" y="43.8">D</text>
<text x="4.7" y="88.3">C</text>
<text x="289.5" y="88.3">C</text>
<text x="4.7" y="131.9">B</text>
<text x="289.5" y="131.9">B</text>
<text x="4.7" y="176.4">A</text>
<text x="289.5" y="176.4">A</text>
</g>
<g font-size="1.9">
<text x="227.3" y="28">LTR</text>
<text x="244" y="28">ECO NO:</text>
<text x="246.8" y="24.3">REVISION RECORD</text>
<text x="265.3" y="28">APPROVED:</text>
<text x="280" y="28">DATE:</text>
<text x="44.5" y="45.7" transform="rotate(-90 44.5 45.7)">10k</text>
<text x="146.6" y="45.7" transform="rotate(-90 146.6 45.7)">10k</text>
<text x="52.5" y="51.2">D25</text>
<text x="67.8" y="53.1" transform="rotate(-90 67.8 53.1)">1N4007_SMA</text>
<text x="69.6" y="49.8" transform="rotate(-90 69.6 49.8)">D15</text>
<text x="154.5" y="51.2">D34</text>
<text x="171.7" y="49.8" transform="rotate(-90 171.7 49.8)">D19</text>
<text x="44.4" y="55.5" transform="rotate(-90 44.4 55.5)">R16</text>
<text x="53.5" y="54.7">A</text>
<text x="58.6" y="54.7">K</text>
<text x="146.4" y="55.5" transform="rotate(-90 146.4 55.5)">R20</text>
<text x="155.5" y="54.7">A</text>
<text x="160.7" y="54.7">K</text>
<text x="39.8" y="62.1">R126</text>
<text x="50.5" y="62.3">2k</text>
<text x="55.7" y="65.7" transform="rotate(-90 55.7 65.7)">2k</text>
<text x="141.8" y="62.1">R132</text>
<text x="152.6" y="62.3">2k</text>
<text x="157.7" y="65.7" transform="rotate(-90 157.7 65.7)">2k</text>
<text x="55.5" y="76.5" transform="rotate(-90 55.5 76.5)">R125</text>
<text x="157.6" y="76.5" transform="rotate(-90 157.6 76.5)">R135</text>
<text x="44.5" y="82.8" transform="rotate(-90 44.5 82.8)">10k</text>
<text x="146.6" y="82.8" transform="rotate(-90 146.6 82.8)">10k</text>
<text x="52.5" y="88.3">D26</text>
<text x="69.6" y="86.9" transform="rotate(-90 69.6 86.9)">D16</text>
<text x="154.5" y="88.3">D36</text>
<text x="171.7" y="86.9" transform="rotate(-90 171.7 86.9)">D20</text>
<text x="44.4" y="92.7" transform="rotate(-90 44.4 92.7)">R18</text>
<text x="53.5" y="91.7">A</text>
<text x="58.6" y="91.7">K</text>
<text x="67.8" y="90.2" transform="rotate(-90 67.8 90.2)">1N4007_SMA</text>
<text x="146.4" y="92.7" transform="rotate(-90 146.4 92.7)">R21</text>
<text x="155.5" y="91.7">A</text>
<text x="160.7" y="91.7">K</text>
<text x="169.8" y="90.2" transform="rotate(-90 169.8 90.2)">1N4007_SMA</text>
<text x="39.8" y="99.2">R128</text>
<text x="50.5" y="99.4">2K</text>
<text x="141.8" y="99.2">R134</text>
<text x="152.6" y="99.4">2k</text>
<text x="55.7" y="102.7" transform="rotate(-90 55.7 102.7)">2k</text>
<text x="157.7" y="102.7" transform="rotate(-90 157.7 102.7)">2k</text>
<text x="55.5" y="113.5" transform="rotate(-90 55.5 113.5)">R127</text>
<text x="157.6" y="113.5" transform="rotate(-90 157.6 113.5)">R133</text>
<text x="44.5" y="119.9" transform="rotate(-90 44.5 119.9)">10k</text>
<text x="52.5" y="125.4">D31</text>
<text x="69.6" y="124" transform="rotate(-90 69.6 124)">D17</text>
<text x="146.6" y="121.8" transform="rotate(-90 146.6 121.8)">10k</text>
<text x="171.7" y="125.9" transform="rotate(-90 171.7 125.9)">D18</text>
<text x="44.4" y="129.7" transform="rotate(-90 44.4 129.7)">R19</text>
<text x="53.5" y="128.9">A</text>
<text x="58.6" y="128.9">K</text>
<text x="67.8" y="127.3" transform="rotate(-90 67.8 127.3)">1N4007_SMA</text>
<text x="146.4" y="131.6" transform="rotate(-90 146.4 131.6)">R22</text>
<text x="154.5" y="127.3">D37</text>
<text x="155.5" y="130.7">A</text>
<text x="160.7" y="130.7">K</text>
<text x="169.8" y="129.1" transform="rotate(-90 169.8 129.1)">1N4007_SMA</text>
<text x="39.8" y="136.4">R130</text>
<text x="50.5" y="136.4">2k</text>
<text x="55.7" y="139.9" transform="rotate(-90 55.7 139.9)">2k</text>
<text x="141.8" y="138.2">R136</text>
<text x="152.6" y="138.3">2k</text>
<text x="157.7" y="141.7" transform="rotate(-90 157.7 141.7)">2k</text>
<text x="55.5" y="150.6" transform="rotate(-90 55.5 150.6)">R129</text>
<text x="157.6" y="152.5" transform="rotate(-90 157.6 152.5)">R131</text>
<text x="195.6" y="155.1">COMPANY:</text>
<text x="195.6" y="164.4">TITLE:</text>
<text x="149.2" y="170.9">DRAWN:</text>
<text x="177" y="170.9">DATED:</text>
<text x="149.2" y="178.3">CHECKED:</text>
<text x="177" y="178.3">DATED:</text>
<text x="203.2" y="179.2">CODE:</text>
<text x="220.9" y="179.2">SIZE:</text>
<text x="247.7" y="179.2">DRAWING NO:</text>
<text x="280.2" y="179.2">REV:</text>
<text x="149.2" y="185.7">QUALITY CONTROL:</text>
<text x="177" y="185.7">DATED:</text>
<text x="149.2" y="193.1">RELEASED:</text>
<text x="177" y="193.1">DATED:</text>
<text x="195.8" y="195.9">SCALE:</text>
<text x="257.9" y="195.9">SHEET:</text>
<text x="268.2" y="195.9">OF</text>
</g>
<g font-size="1.8">
<text x="25.1" y="41.9">VCC12V</text>
<text x="127.2" y="41.9">VCC12V</text>
<text x="86" y="47.1">K1</text>
<text x="188" y="47.1">K4</text>
<text x="79.5" y="49.1">1</text>
<text x="181.5" y="49.1">1</text>
<text x="65.4" y="58.3">C</text>
<text x="79.5" y="54.7">2</text>
<text x="167.4" y="58.3">C</text>
<text x="181.5" y="54.7">2</text>
<text x="58" y="61.6">B</text>
<text x="79.5" y="62.1">3</text>
<text x="94.1" y="65.8">4</text>
<text x="160" y="61.6">B</text>
<text x="181.5" y="62.1">3</text>
<text x="196.2" y="65.8">4</text>
<text x="56.9" y="68.3">MMBT5551</text>
<text x="57.4" y="66.2">Q1</text>
<text x="65.4" y="67.9">E</text>
<text x="83.1" y="69.8">HF49FD012</text>
<text x="105.1" y="66">DO0_1</text>
<text x="105.1" y="71.6">DO0_0</text>
<text x="158.9" y="68.3">MMBT5551</text>
<text x="159.4" y="66.2">Q4</text>
<text x="167.4" y="67.9">E</text>
<text x="185.1" y="69.8">HF49FD012</text>
<text x="207.1" y="66">DO3_1</text>
<text x="207.1" y="71.6">DO3_0</text>
<text x="25.1" y="79">VCC12V</text>
<text x="127.2" y="79">VCC12V</text>
<text x="79.5" y="86.2">1</text>
<text x="86" y="84.2">K2</text>
<text x="181.5" y="86.2">1</text>
<text x="188" y="84.2">K5</text>
<text x="65.4" y="95.3">C</text>
<text x="79.5" y="91.7">2</text>
<text x="167.4" y="95.3">C</text>
<text x="181.5" y="91.7">2</text>
<text x="58" y="98.7">B</text>
<text x="79.5" y="99.1">3</text>
<text x="160" y="98.7">B</text>
<text x="181.5" y="99.1">3</text>
<text x="56.9" y="105.4">MMBT5551</text>
<text x="57.4" y="103.3">Q2</text>
<text x="65.4" y="105">E</text>
<text x="83.1" y="106.9">HF49FD012</text>
<text x="94.1" y="102.9">4</text>
<text x="105.1" y="103.2">DO1_1</text>
<text x="158.9" y="105.4">MMBT5551</text>
<text x="159.4" y="103.3">Q5</text>
<text x="167.4" y="105">E</text>
<text x="185.1" y="106.9">HF49FD012</text>
<text x="196.2" y="102.9">4</text>
<text x="207.1" y="103.2">DO4_1</text>
<text x="105.1" y="108.7">DO1_0</text>
<text x="207.1" y="108.7">DO4_0</text>
<text x="25.1" y="116.1">VCC12V</text>
<text x="127.2" y="118">VCC12V</text>
<text x="79.5" y="123.3">1</text>
<text x="86" y="121.3">K3</text>
<text x="181.5" y="125.1">1</text>
<text x="188" y="123.1">K6</text>
<text x="79.5" y="128.9">2</text>
<text x="181.5" y="130.7">2</text>
<text x="58" y="135.8">B</text>
<text x="65.4" y="132.4">C</text>
<text x="79.5" y="136.3">3</text>
<text x="160" y="137.7">B</text>
<text x="167.4" y="134.3">C</text>
<text x="56.9" y="142.5">MMBT5551</text>
<text x="57.4" y="140.4">Q3</text>
<text x="65.4" y="142.2">E</text>
<text x="83.1" y="144">HF49FD012</text>
<text x="94.1" y="140">4</text>
<text x="105.1" y="140.3">DO2_1</text>
<text x="159.4" y="142.3">Q6</text>
<text x="167.4" y="144">E</text>
<text x="181.5" y="138.1">3</text>
<text x="196.2" y="141.8">4</text>
<text x="207.1" y="142.1">DO5_1</text>
<text x="105.1" y="145.8">DO2_0</text>
<text x="158.9" y="144.4">MMBT5551</text>
<text x="185.1" y="145.8">HF49FD012</text>
<text x="207.1" y="147.7">DO5_0</text>
<text x="41.4" y="167.3">J17</text>
<text x="45.7" y="169.5">1</text>
<text x="45.7" y="171.4">2</text>
<text x="45.7" y="173.3">3</text>
<text x="60.5" y="169.9">DO5_0</text>
<text x="60.5" y="171.8">DO5_1</text>
<text x="60.5" y="173.7">DO4_0</text>
<text x="45.7" y="175.1">4</text>
<text x="45.7" y="177">5</text>
<text x="45.7" y="178.8">6</text>
<text x="60.5" y="175.5">DO4_1</text>
<text x="60.5" y="177.3">DO3_0</text>
<text x="60.5" y="179.2">DO3_1</text>
<text x="45.7" y="180.7">7</text>
<text x="45.7" y="182.5">8</text>
<text x="45.7" y="184.4">9</text>
<text x="60.5" y="181.1">DO2_0</text>
<text x="60.5" y="182.9">DO2_1</text>
<text x="60.5" y="184.8">DO1_0</text>
<text x="45.7" y="186.3">10</text>
<text x="45.7" y="188.1">11</text>
<text x="45.7" y="190">12</text>
<text x="60.5" y="186.6">DO1_1</text>
<text x="60.5" y="188.5">DO0_0</text>
<text x="60.5" y="190.3">DO0_1</text>
</g>
<g font-size="1.3">
<text x="18.7" y="62.3">ISC_VSYNC/EXP_PC5</text>
<text x="119.3" y="62.3">ISC_D6/EXP/XPRO_PC0</text>
<text x="15.6" y="99.4">ISC_PCK/SPI1_NPCS0_PC4</text>
<text x="126.7" y="99.4">EXP_PD30</text>
<text x="17" y="136.5">ISC_D9/SPI1_MISO_PC3</text>
<text x="122.9" y="138.4">EXP/XPRO_PD12</text>
</g>
</svg>
